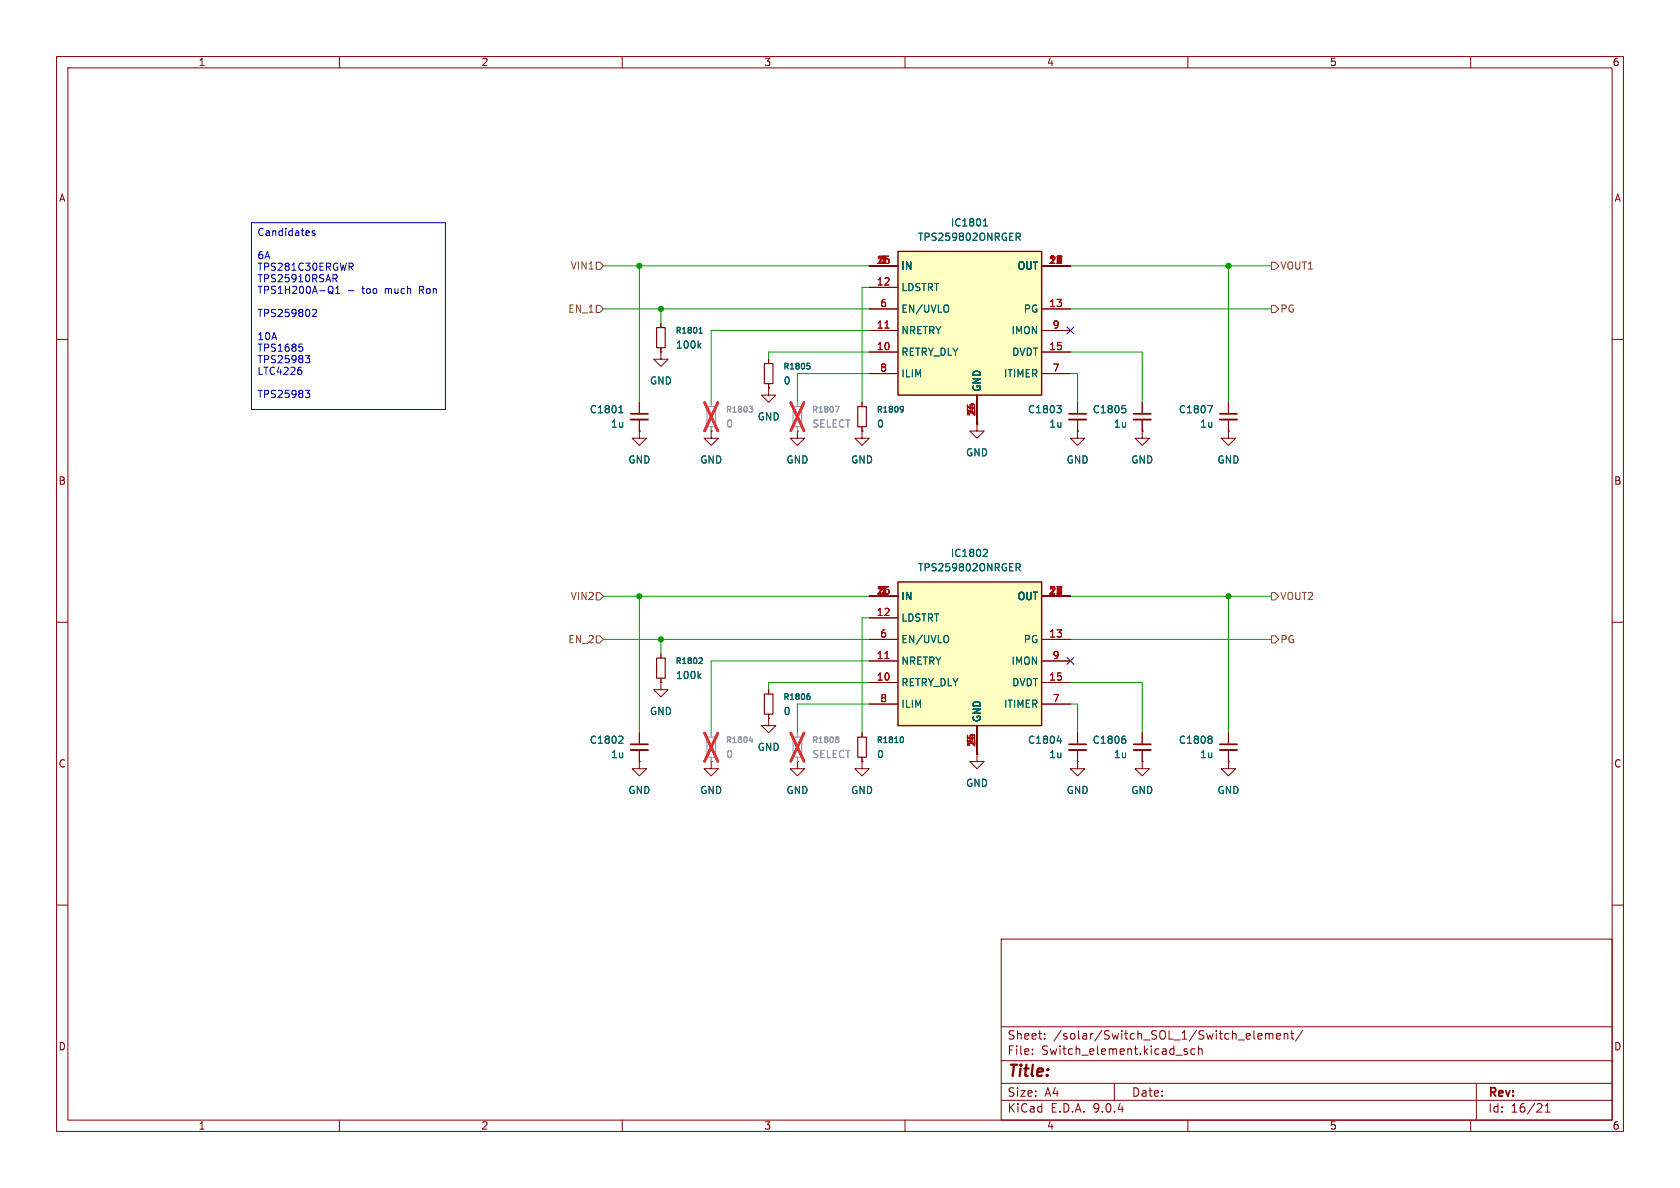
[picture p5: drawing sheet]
<svg xmlns="http://www.w3.org/2000/svg" width="297mm" height="210mm" viewBox="0 0 297 210" stroke-linecap="round" stroke-linejoin="round" font-family="sans-serif">
<g fill="none" stroke="#840000" stroke-width=".18">
<path d="M10 10h277v190h-277zM12 12h273v186h-273zM60 10v2M110 10v2M160 10v2M210 10v2M260 10v2M116.8 57.2v.7M10 60h2M116.8 61.5v.7M135.9 68.6v1.3h1.3l-1.3 1.2-1.3-1.2h1.3M135.9 68.6h.1"/>
<path d="M135.9 63.5v.8M135.9 67.8v.8M285 60h2M10 110h2M116.8 115.6v.7M116.8 119.9v.8M285 110h2M113 129.5v2.1M113 132.6v2M152.4 129.5v.8M152.4 133.9v.7M10 160h2"/>
<path d="M177 166h108v32h-108zM285 160h2M60 198v2M110 198v2M160 198v2M177 194.5h108M177 191.5h108M177 187.5h108M177 181.5h108M182.5 186.3v.1M182.5 185.5v.1M184.7 183.6v.1"/>
<path d="M184.7 182.8v.1M197 191.5v3M209.9 185.5l-.4-.1-.2 .2 .1 .2 .5 .2v.3h-.6M210 198v2M211.2 185.5l-.4-.1-.3 .3v.4l.2 .2h.5M211.9 185.5l.2-.1 .4 .1v.9M211.9 184.9v1.5M222.4 183.5l.2 .2 .4-.1M222.4 182.9l.2-.2h.3l.2 .2v.2l-.7 .1M223.7 182.8l.5-.1 .2 .2M223.7 182.7v1M224.4 182.9l.2-.2 .4 .1v.9"/>
<path d="M224.4 182.9v.8M225.7 183.2l.7-.1-.1-.3-.4-.1-.2 .2v.7h.6M227 182.8l.2-.1 .4 .1 .1 .9M227 182.7v1M228.2 182.7h.5M228.4 182.2v1.3l.3 .2M230.3 182.1l-1.3 2M260 198v2M261 191.5v6.5M273.2 196.6h.8M273.2 195.5l.4-.4v1.5"/>
</g>
<path d="M116.1 57.9h1.5v3.6h-1.5zM135.1 64.3h1.6v3.5h-1.6zM116.1 116.3h1.5v3.6h-1.5zM151.6 130.3h1.6v3.6h-1.6z" fill="none" stroke="#840000" stroke-width=".2"/>
<path d="M123.6 58.9h.6M123.7 58.1l.2-.2v1M123.5 61.1l.4 .4M123.9 60.7l-.5 .5M142.7 64.2h.5M142.8 64.6h.2l.2 .2v.3l-.4 .1M123.5 119.5l.4 .5M123.7 116.3h.4l.1 .3-.7 .7h.7M123.9 119.1l-.5 .5M109.9 130.1l.2 .3v.3l-.7 .7h.7M159.5 130.3a.64 .64 0 0 1 0 1" fill="none" stroke="#006464" stroke-width=".18"/>
<path d="M125 130.3h1.5v3.6h-1.5z" fill="none" stroke="#a1a1a1" stroke-width=".2"/>
<path d="M125.7 129.5v.8M125.7 133.9v.7" fill="none" stroke="#a1a1a1" stroke-width=".18"/>
<path d="M132.5 130.9h.6M133 130.6v.7" fill="none" stroke="#989898" stroke-width=".18"/>
<path d="M124.6 129.6l2.3 5M126.9 129.6l-2.3 5" fill="none" stroke="#e12e31" stroke-width=".46"/>
<path d="M111.5 131.6h3.1" fill="none" stroke="#840000" stroke-width=".3"/>
<path d="M111.5 132.6h3.1" fill="none" stroke="#840000" stroke-width=".33"/>
<path d="M158.7 44.5h25.4v25.4h-25.4z" fill="#ffffc2"/>
<path d="M158.7 44.5h25.4v25.4h-25.4z" fill="none" stroke="#840000" stroke-width=".25"/>
<g fill="none" stroke="#840000" stroke-width=".18">
<path d="M153.7 47h5M153.7 50.8h5M153.7 54.6h5M153.7 58.4h5M184.1 47h5.1M184.1 54.6h5.1M184.1 58.4h5.1M116.8 62.2v1.3h1.3l-1.3 1.3-1.2-1.3h1.2M116.8 62.2h.1M141 76.2v1.3h1.2l-1.2 1.2-1.3-1.2h1.3M141 76.2h.1M152.4 76.2v1.3h1.3l-1.3 1.2-1.3-1.2h1.3"/>
<path d="M152.4 76.2h.1M152.4 71.1v.8M152.4 75.4v.8M153.7 62.2h5M153.7 66h5M172.7 74.9v1.3h1.3l-1.3 1.3-1.3-1.3h1.3M172.7 74.9h.1M172.7 69.9v5M184.1 62.2h5.1M184.1 66h5.1M190.5 76.2v1.3h1.3l-1.3 1.2-1.3-1.2h1.3M190.5 76.2h.1"/>
<path d="M190.5 71.1v2.1M190.5 74.2v2M201.9 71.1v2.1M201.9 74.2v2M217.2 71.1v2.1M217.2 74.2v2M116.8 120.7v1.2h1.3l-1.3 1.3-1.2-1.3h1.2M116.8 120.7h.1M135.9 121.9v.8M135.9 126.2v.8"/>
</g>
<g fill="none" stroke="#006464" stroke-width=".18">
<path d="M173.8 39.9h.8M174 39l.2-.3v1.2M167.5 54a.9 .9 0 0 1 0 1.1M179.6 41.2h.5l.3 .3-.2 .3-.6 .1M179.9 41.9l.5 .6M159.3 71.8l.4 .2v.6l-.3 .3M159.7 72.3l-.4 .2M186.8 71.7h.8l-.4 .5M187.4 72.2l.2 .2v.3l-.2 .3M198.4 71.7h.6M198.8 72.2l.2 .2v.3l-.2 .3M213.5 71.7h.8l-.5 1.3"/>
<path d="M142.8 123l.4 .2v.4l-.4 .1M142.9 122.6h.2"/>
</g>
<path d="M156.5 58h.7" fill="none" stroke="#a90000" stroke-width=".18"/>
<path d="M125 71.9h1.5v3.5h-1.5zM140.2 71.9h1.5v3.5h-1.5zM140.2 130.3h1.5v3.6h-1.5z" fill="none" stroke="#a1a1a1" stroke-width=".2"/>
<path d="M125.7 71.1v.8M125.7 75.4v.8M141 71.1v.8M141 75.4v.8M141 129.5v.8M141 133.9v.7" fill="none" stroke="#a1a1a1" stroke-width=".18"/>
<path d="M132.4 71.8h.7l-.4 .4 .3 .1 .1 .4-.2 .2h-.3M147.7 71.8h.6l-.4 1.1M147.9 130.3l.4 .1-.2 .3M147.9 130.7h.2M148.1 130.7l.2 .4-.4 .2" fill="none" stroke="#989898" stroke-width=".18"/>
<path d="M124.6 71.2l2.3 5M126.9 71.2l-2.3 5M139.8 71.2l2.3 5M142.1 71.2l-2.3 5M139.8 129.6l2.3 5M142.1 129.6l-2.3 5" fill="none" stroke="#e12e31" stroke-width=".46"/>
<path d="M189 73.2h3M200.4 73.2h3.1M215.6 73.2h3.1" fill="none" stroke="#840000" stroke-width=".3"/>
<path d="M189 74.2h3M200.4 74.2h3.1M215.6 74.2h3.1" fill="none" stroke="#840000" stroke-width=".33"/>
<path d="M151.6 71.9h1.6v3.5h-1.6zM135.1 122.7h1.6v3.5h-1.6z" fill="none" stroke="#840000" stroke-width=".2"/>
<path d="M158.7 102.9h25.4v25.4h-25.4z" fill="#ffffc2"/>
<path d="M158.7 102.9h25.4v25.4h-25.4z" fill="none" stroke="#840000" stroke-width=".25"/>
<g fill="none" stroke="#840000" stroke-width=".18">
<path d="M116.8 57.2v.7M153.7 47h5M153.7 50.8h5M153.7 54.6h5M153.7 58.4h5M184.1 47h5.1M184.1 54.6h5.1M184.1 58.4h5.1M113 76.2v1.3h1.3l-1.3 1.2-1.2-1.2h1.2M113 76.2h.1M113 71.1v2.1M113 74.2v2"/>
<path d="M116.8 62.2h.1M116.8 61.5v.7M125.7 76.2v1.3h1.3l-1.3 1.2-1.2-1.2h1.2M125.7 76.2h.1M135.9 68.6h.1M135.9 63.5v.8M135.9 67.8v.8M141 76.2h.1M152.4 76.2h.1M152.4 71.1v.8M152.4 75.4v.8M153.7 62.2h5"/>
<path d="M153.7 66h5M172.7 74.9h.1M172.7 69.9v5M184.1 62.2h5.1M184.1 66h5.1M190.5 76.2h.1M190.5 71.1v2.1M190.5 74.2v2M201.9 76.2v1.3h1.3l-1.3 1.2-1.2-1.2h1.2M201.9 76.2h.1M201.9 71.1v2.1M201.9 74.2v2"/>
<path d="M217.2 76.2v1.3h1.2l-1.2 1.2-1.3-1.2h1.3M217.2 76.2h.1M217.2 71.1v2.1M217.2 74.2v2M116.8 115.6v.7M116.8 119.9v.8M153.7 105.4h5M153.7 109.2h5M153.7 113h5M153.7 116.8h5M184.1 105.4h5.1M184.1 113h5.1"/>
<path d="M184.1 116.8h5.1M113 134.6v1.3h1.3l-1.3 1.3-1.2-1.3h1.2M113 134.6h.1M113 129.5v2.1M113 132.6v2M116.8 120.7h.1M125.7 134.6v1.3h1.3l-1.3 1.3-1.2-1.3h1.2M125.7 134.6h.1M135.9 127v1.3h1.3l-1.3 1.2-1.3-1.2h1.3M135.9 127h.1M135.9 121.9v.8M135.9 126.2v.8"/>
<path d="M141 134.6v1.3h1.2l-1.2 1.3-1.3-1.3h1.3M141 134.6h.1M152.4 134.6v1.3h1.3l-1.3 1.3-1.3-1.3h1.3M152.4 134.6h.1M152.4 129.5v.8M152.4 133.9v.7M153.7 120.7h5M153.7 124.5h5M172.7 133.4v1.2h1.3l-1.3 1.3-1.3-1.3h1.3M172.7 133.4h.1M172.7 128.3v5.1M184.1 120.7h5.1"/>
<path d="M184.1 124.5h5.1M190.5 134.6v1.3h1.3l-1.3 1.3-1.3-1.3h1.3M190.5 134.6h.1M190.5 129.5v2.1M190.5 132.6v2M201.9 134.6v1.3h1.3l-1.3 1.3-1.2-1.3h1.2M201.9 134.6h.1M201.9 129.5v2.1M201.9 132.6v2M217.2 134.6v1.3h1.2l-1.2 1.3-1.3-1.3h1.3M217.2 134.6h.1M217.2 129.5v2.1"/>
<path d="M217.2 132.6v2"/>
</g>
<g fill="none" stroke="#006464" stroke-width=".18">
<path d="M173.8 39.9h.8M174 39l.2-.3v1.2M123.6 58.9h.6M123.7 58.1l.2-.2v1M167.5 54a.9 .9 0 0 1 0 1.1M179.6 41.2h.5l.3 .3-.2 .3-.6 .1M179.9 41.9l.5 .6M109.4 73h.7M109.5 72l.3-.3v1.3M123.5 61.1l.4 .4M123.9 60.7l-.5 .5M142.7 64.2h.5"/>
<path d="M142.8 64.6h.2l.2 .2v.3l-.4 .1M159.3 71.8l.4 .2v.6l-.3 .3M159.7 72.3l-.4 .2M186.8 71.7h.8l-.4 .5M187.4 72.2l.2 .2v.3l-.2 .3M198.4 71.7h.6M198.8 72.2l.2 .2v.3l-.2 .3M213.5 71.7h.8l-.5 1.3M174 97.1l.4 .1 .2 .3-.8 .9h.8M179.6 99.6h.5l.3 .3-.2 .3-.6 .1M123.5 119.5l.4 .5M123.7 116.3h.4l.1 .3-.7 .7h.7"/>
<path d="M123.9 119.1l-.5 .5M167.5 112.4a.9 .9 0 0 1 0 1.1M179.9 100.3l.5 .6M109.9 130.1l.2 .3v.3l-.7 .7h.7M142.8 123l.4 .2v.4l-.4 .1M142.9 122.6h.2M159.5 130.3a.64 .64 0 0 1 0 1M186.9 131h.8M187.5 130.5v.9M198.7 130.1h.2M198.8 130.6l.2 .3v.3l-.2 .2M214 130.1l.3 .3-.3 .3 .3 .2v.3l-.3 .2"/>
</g>
<path d="M156.5 58h.7M156.5 116.4h.7" fill="none" stroke="#a90000" stroke-width=".18"/>
<path d="M111.5 73.2h3.1M189 131.6h3M200.4 131.6h3.1M215.6 131.6h3.1" fill="none" stroke="#840000" stroke-width=".3"/>
<path d="M111.5 74.2h3.1M189 132.6h3M200.4 132.6h3.1M215.6 132.6h3.1" fill="none" stroke="#840000" stroke-width=".33"/>
<path d="M105.4 46.4h.6l.7 .6-.7 .6h-.6zM105.4 54h.6l.7 .6-.7 .6h-.6zM224.8 46.4h.6l.7 .6-.7 .6h-.6zM224.8 54h.6l.7 .6-.7 .6h-.6zM105.4 104.8h.6l.7 .6-.7 .6h-.6zM105.4 112.4h.6l.7 .6-.7 .7h-.6zM224.8 104.8h.6l.7 .6-.7 .6h-.6zM224.8 112.4h.6l.7 .6-.7 .7h-.6z" fill="none" stroke="#725600" stroke-width=".18"/>
<g fill="none" stroke="#009600" stroke-width=".18">
<path d="M106.7 47h47M106.7 54.6h47M113 47v24.1M116.8 54.6v2.6M153.7 50.8h-1.3v20.3M153.7 58.4h-28v12.7M189.2 47h35.6M189.2 54.6h35.6M217.2 47v24.1M153.7 62.2h-17.8v1.3M153.7 66h-12.7v5.1M189.2 62.2h12.7v8.9"/>
<path d="M189.2 66h1.3v5.1M106.7 113h47M106.7 105.4h47M113 105.4v24.1M116.8 113v2.6M153.7 116.8h-28v12.7M153.7 109.2h-1.3v20.3M189.2 113h35.6M189.2 105.4h35.6M217.2 105.4v24.1M153.7 120.7h-17.8v1.2M153.7 124.5h-12.7v5"/>
<path d="M189.2 120.7h12.7v8.8M189.2 124.5h1.3v5"/>
</g>
<path d="M188.6 57.8l1.2 1.2M189.8 57.8l-1.2 1.2M188.6 116.2l1.2 1.2M189.8 116.2l-1.2 1.2" fill="none" stroke="#000084" stroke-width=".18"/>
<g fill="none" stroke="#0000c2" stroke-width=".18">
<path d="M44.4 39.4h34.3v33h-34.3zM55.2 54.8l.5-.1 .3 .4-.8 .9h.8M55.7 40.9l-.3-.1-.2 .2v.2l.5 .1v.3h-.5M58.4 51.6l.5 .4M58.8 50.8a.85 .85 0 0 1-.2 1.1h-.3M59.2 49.2l.4 .6M59.4 51.9h.7M59.4 51l.3-.4v1.3M59.6 48.8l-.1 .4h-.6M61.6 51.4h1M62 47.2l.4 .6M62.3 46.6l.1 .2-.1 .3"/>
<path d="M52.9 60.8h.6M53.1 65.4l.3 .2v.3l-.3 .3M53.3 61.3l.2 .2v.3l-.2 .3M54 62.9h.8l-.5 .4 .4 .2 .1 .4-.3 .2h-.3M54 69h.8l-.5 .5 .4 .1 .1 .4-.3 .3h-.3"/>
</g>
<path d="M132.4 71.8h.7l-.4 .4 .3 .1 .1 .4-.2 .2h-.3M147.7 71.8h.6l-.4 1.1M132.5 130.9h.6M133 130.6v.7M147.9 130.3l.4 .1-.2 .3M147.9 130.7h.2M148.1 130.7l.2 .4-.4 .2" fill="none" stroke="#989898" stroke-width=".18"/>
<path d="M125.7 71.1v.8M125.7 75.4v.8M141 71.1v.8M141 75.4v.8M125.7 129.5v.8M125.7 133.9v.7M141 129.5v.8M141 133.9v.7" fill="none" stroke="#a1a1a1" stroke-width=".18"/>
<path d="M124.6 71.2l2.3 5M126.9 71.2l-2.3 5M139.8 71.2l2.3 5M142.1 71.2l-2.3 5M124.6 129.6l2.3 5M126.9 129.6l-2.3 5M139.8 129.6l2.3 5M142.1 129.6l-2.3 5" fill="none" stroke="#e12e31" stroke-width=".46"/>
<g fill="#009600" stroke="#009600" stroke-width=".18">
<circle cx="116.8" cy="113" r=".46"/>
<circle cx="113" cy="105.4" r=".46"/>
<circle cx="217.2" cy="105.4" r=".46"/>
<circle cx="217.2" cy="47" r=".46"/>
<circle cx="113" cy="47" r=".46"/>
<circle cx="116.8" cy="54.6" r=".46"/>
</g>
<text font-size="2.8" fill="#840000" x="178" y="190.9">Title:</text>
<g font-size="2.1" fill="#840000">
<text x="178" y="184">Sheet:</text>
<text x="186.2" y="184">/solar/Switch_SOL_1/Switch_element/</text>
<text x="178" y="186.7">File:</text>
<text x="184.1" y="186.7">Switch_element.kicad_sch</text>
<text x="178" y="196.9">KiCad</text>
<text x="178" y="194.1">Size:</text>
<text x="184.7" y="194.1">A4</text>
<text x="185.7" y="196.9">E.D.A.</text>
<text x="193.3" y="196.9">9.0.4</text>
<text x="200" y="194.1">Date:</text>
<text x="263" y="194.3">Rev:</text>
<text x="263" y="196.9">Id:</text>
<text x="267.1" y="196.9">16/21</text>
</g>
<g font-size="1.8" fill="#840000">
<text x="35" y="11.9">1</text>
<text x="85" y="11.9">2</text>
<text x="135" y="11.9">3</text>
<text x="185" y="11.9">4</text>
<text x="235" y="11.9">5</text>
<text x="285" y="11.9">6</text>
<text x="10.3" y="35.9">A</text>
<text x="285.3" y="35.9">A</text>
<text x="10.3" y="85.9">B</text>
<text x="285.3" y="85.9">B</text>
<text x="10.3" y="135.9">C</text>
<text x="285.3" y="135.9">C</text>
<text x="10.3" y="185.9">D</text>
<text x="285.3" y="185.9">D</text>
<text x="35" y="199.9">1</text>
<text x="85" y="199.9">2</text>
<text x="135" y="199.9">3</text>
<text x="185" y="199.9">4</text>
<text x="235" y="199.9">5</text>
<text x="285" y="199.9">6</text>
</g>
<g font-size="1.8" fill="#006464">
<text x="168" y="40.2">IC1801</text>
<text x="159.3" y="47.9">IN</text>
<text x="162.2" y="42.8">TPS259802ONRGER</text>
<text x="179.8" y="47.9">OUT</text>
<text x="159.3" y="51.7">LDSTRT</text>
<text x="159.3" y="55.5">EN/UVLO</text>
<text x="159.3" y="59.3">NRETRY</text>
<text x="178.7" y="59.3">IMON</text>
<text x="180.9" y="55.5">PG</text>
<text x="119.4" y="61.8">100k</text>
<text x="159.3" y="63.1">RETRY_DLY</text>
<text x="178.8" y="63.1">DVDT</text>
<text x="114.8" y="68.2">GND</text>
<text x="138.4" y="68.2">0</text>
<text x="159.3" y="66.9">ILIM</text>
<text x="173.6" y="69.3" transform="rotate(-90 173.6 69.3)">GND</text>
<text x="177.4" y="66.9">ITIMER</text>
<text x="104.2" y="73.3">C1801</text>
<text x="107.9" y="75.8">1u</text>
<text x="133.9" y="74.5">GND</text>
<text x="154.9" y="75.8">0</text>
<text x="181.6" y="73.3">C1803</text>
<text x="185.4" y="75.8">1u</text>
<text x="193.1" y="73.3">C1805</text>
<text x="196.8" y="75.8">1u</text>
<text x="208.3" y="73.3">C1807</text>
<text x="212.1" y="75.8">1u</text>
<text x="111" y="82.1">GND</text>
<text x="123.7" y="82.1">GND</text>
<text x="138.9" y="82.1">GND</text>
<text x="150.4" y="82.1">GND</text>
<text x="170.7" y="80.9">GND</text>
<text x="188.5" y="82.1">GND</text>
<text x="199.9" y="82.1">GND</text>
<text x="215.1" y="82.1">GND</text>
<text x="162.2" y="101.2">TPS259802ONRGER</text>
<text x="168" y="98.7">IC1802</text>
<text x="159.3" y="106.3">IN</text>
<text x="179.8" y="106.3">OUT</text>
<text x="159.3" y="110.1">LDSTRT</text>
<text x="159.3" y="113.9">EN/UVLO</text>
<text x="180.9" y="113.9">PG</text>
<text x="159.3" y="117.7">NRETRY</text>
<text x="178.7" y="117.7">IMON</text>
<text x="119.4" y="120.2">100k</text>
<text x="159.3" y="121.5">RETRY_DLY</text>
<text x="159.3" y="125.3">ILIM</text>
<text x="177.4" y="125.3">ITIMER</text>
<text x="178.8" y="121.5">DVDT</text>
<text x="104.2" y="131.7">C1802</text>
<text x="114.8" y="126.6">GND</text>
<text x="138.4" y="126.6">0</text>
<text x="173.6" y="127.8" transform="rotate(-90 173.6 127.8)">GND</text>
<text x="181.6" y="131.7">C1804</text>
<text x="193.1" y="131.7">C1806</text>
<text x="208.3" y="131.7">C1808</text>
<text x="107.9" y="134.2">1u</text>
<text x="133.9" y="132.9">GND</text>
<text x="154.9" y="134.2">0</text>
<text x="185.4" y="134.2">1u</text>
<text x="196.8" y="134.2">1u</text>
<text x="212.1" y="134.2">1u</text>
<text x="111" y="140.6">GND</text>
<text x="123.7" y="140.6">GND</text>
<text x="138.9" y="140.6">GND</text>
<text x="150.4" y="140.6">GND</text>
<text x="170.7" y="139.3">GND</text>
<text x="188.5" y="140.6">GND</text>
<text x="199.9" y="140.6">GND</text>
<text x="215.1" y="140.6">GND</text>
</g>
<g font-size="1.8" fill="#0000c2">
<text x="45.4" y="42">Candidates</text>
<text x="45.4" y="46.1">6A</text>
<text x="45.4" y="48.2">TPS281C30ERGWR</text>
<text x="45.4" y="50.2">TPS25910RSAR</text>
<text x="45.4" y="52.3">TPS1H200A-Q1</text>
<text x="64.1" y="52.3">too</text>
<text x="68.3" y="52.3">much</text>
<text x="74.6" y="52.3">Ron</text>
<text x="45.4" y="56.4">TPS259802</text>
<text x="45.4" y="60.5">10A</text>
<text x="45.4" y="62.5">TPS1685</text>
<text x="45.4" y="64.5">TPS25983</text>
<text x="45.4" y="66.6">LTC4226</text>
<text x="45.4" y="70.7">TPS25983</text>
</g>
<g font-size="1.8" fill="#725600">
<text x="100.8" y="47.9">VIN1</text>
<text x="226.3" y="47.9">VOUT1</text>
<text x="100.4" y="55.5">EN_1</text>
<text x="226.3" y="55.5">PG</text>
<text x="100.8" y="106.3">VIN2</text>
<text x="226.3" y="106.3">VOUT2</text>
<text x="100.4" y="113.9">EN_2</text>
<text x="226.3" y="113.9">PG</text>
</g>
<g font-size="1.8" fill="#a90000">
<text x="154.9" y="46.7">16</text>
<text x="155.5" y="46.7">1</text>
<text x="155.5" y="46.7">2</text>
<text x="185.4" y="46.7">17</text>
<text x="186.4" y="46.7">1</text>
<text x="186.4" y="46.7">2</text>
<text x="154.9" y="50.5">12</text>
<text x="154.9" y="58.2">11</text>
<text x="155.5" y="54.4">6</text>
<text x="185.4" y="54.4">13</text>
<text x="186" y="58.2">9</text>
<text x="154.9" y="62">10</text>
<text x="155.5" y="65.8">8</text>
<text x="185.4" y="62">15</text>
<text x="186" y="65.8">7</text>
<text x="172.5" y="73.7" transform="rotate(-90 172.5 73.7)">14</text>
<text x="172.5" y="73.1" transform="rotate(-90 172.5 73.1)">5</text>
<text x="154.9" y="105.2">16</text>
<text x="155.5" y="105.2">1</text>
<text x="155.5" y="105.2">2</text>
<text x="185.4" y="105.2">17</text>
<text x="186.4" y="105.2">1</text>
<text x="186.4" y="105.2">2</text>
<text x="154.9" y="109">12</text>
<text x="155.5" y="112.8">6</text>
<text x="185.4" y="112.8">13</text>
<text x="154.9" y="116.6">11</text>
<text x="186" y="116.6">9</text>
<text x="154.9" y="120.4">10</text>
<text x="155.5" y="124.2">8</text>
<text x="185.4" y="120.4">15</text>
<text x="186" y="124.2">7</text>
<text x="172.5" y="131.5" transform="rotate(-90 172.5 131.5)">5</text>
<text x="172.5" y="132.1" transform="rotate(-90 172.5 132.1)">14</text>
</g>
<g font-size="1.8" fill="#989898">
<text x="128.3" y="75.8">0</text>
<text x="143.5" y="75.8">SELECT</text>
<text x="128.3" y="134.2">0</text>
<text x="143.5" y="134.2">SELECT</text>
</g>
<g font-size="1.4" fill="#006464">
<text x="119.3" y="59.2">R1801</text>
<text x="138.4" y="65.5">R1805</text>
<text x="154.9" y="73.1">R1809</text>
<text x="119.3" y="117.6">R1802</text>
<text x="138.4" y="123.9">R1806</text>
<text x="154.9" y="131.5">R1810</text>
</g>
<g font-size="1.4" fill="#989898">
<text x="128.2" y="73.1">R1803</text>
<text x="143.5" y="73.1">R1807</text>
<text x="128.2" y="131.5">R1804</text>
<text x="143.5" y="131.5">R1808</text>
</g>
</svg>
